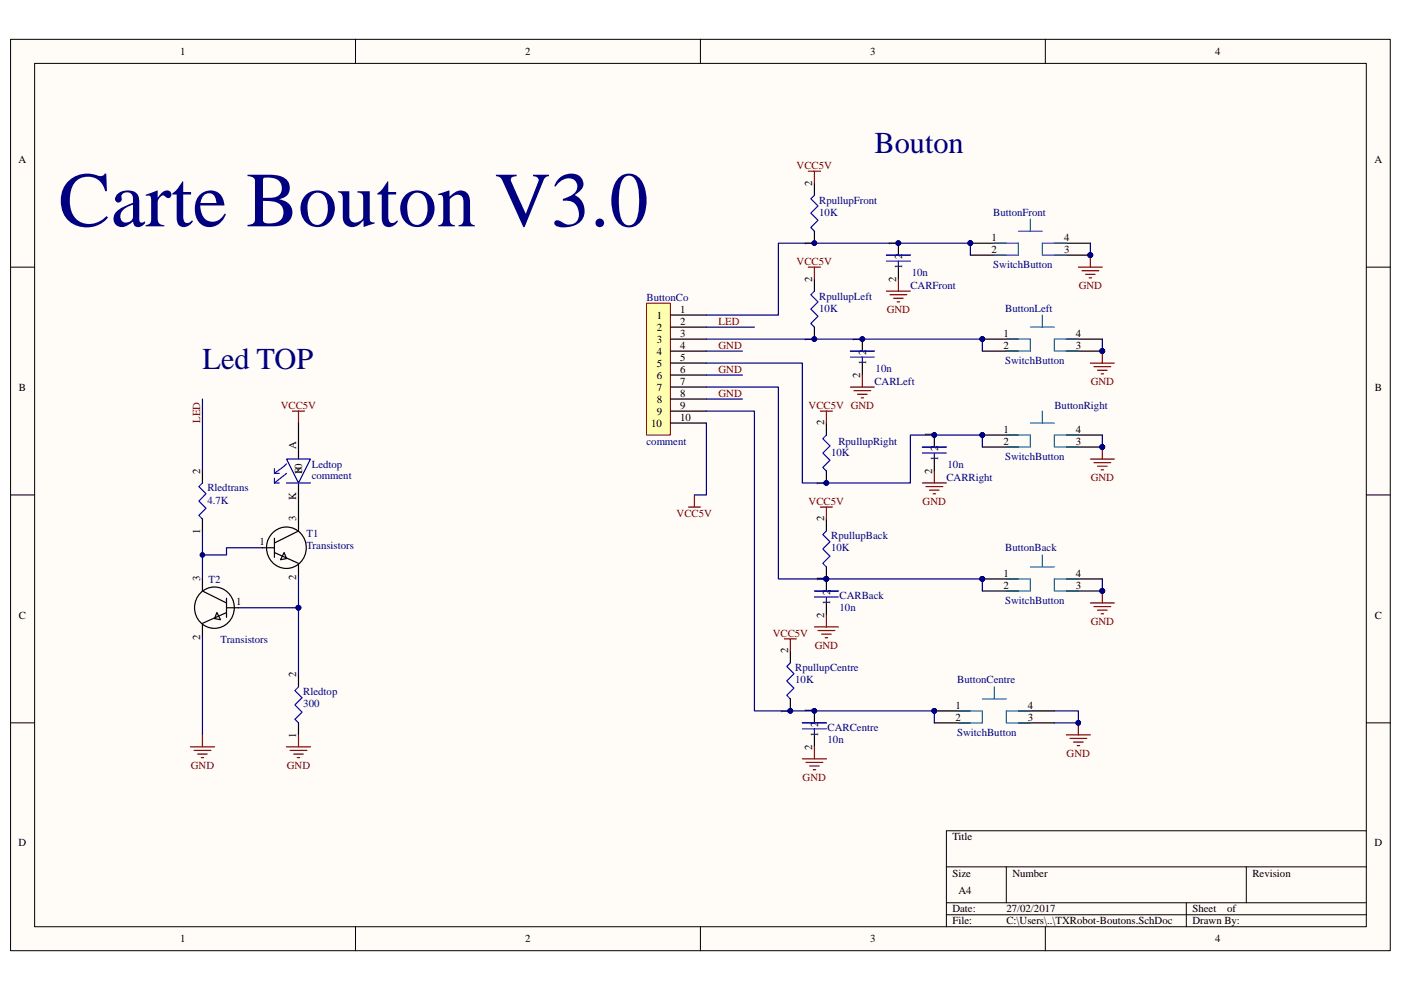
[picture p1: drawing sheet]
<svg xmlns="http://www.w3.org/2000/svg" width="297mm" height="210mm" viewBox="0 0 297 210" stroke-linecap="round" stroke-linejoin="round" font-family="sans-serif">
<path d="M2.3 8.4h292.5v193.2h-292.5z" fill="#fffcf8"/>
<path d="M2.2 8.3h292.6v193.3h-292.6z" fill="none" stroke="#000" stroke-width=".21"/>
<path d="M7.4 13.5h282.3v183h-282.3z" fill="#fffcf8"/>
<g fill="none" stroke="#000" stroke-width=".21">
<path d="M7.3 13.4h282.4v183.1h-282.4zM75.4 8.3v5.1M148.5 8.3v5.1M221.6 8.3v5.1M2.2 56.6h5.1M289.7 56.6h5.1M2.2 104.9h5.1M289.7 104.9h5.1M2.2 153.3h5.1M289.7 153.3h5.1M289.7 176.1h-89v20.4M75.4 196.5v5.1"/>
<path d="M148.5 196.5v5.1M200.7 183.8h89M200.7 191.4h89M200.7 194h89M213.4 183.8v7.6M221.6 196.5v5.1M251.5 191.4v5.1M264.2 183.8v7.6"/>
</g>
<path d="M137.1 64.3h5v27.9h-5z" fill="#ffffb0"/>
<path d="M137.1 64.3h5v27.9h-5z" fill="none" stroke="#800000" stroke-width=".21"/>
<path d="M205.7 51.6h7.7M142.1 66.8h7.7M142.1 69.4h7.7M142.1 71.9h7.7M142.1 74.4h7.7M142.1 77h7.7M142.1 79.5h7.7M142.1 82.1h7.7M142.1 84.6h7.7M142.1 87.2h7.7M142.1 89.7h7.7" fill="none" stroke="#000" stroke-width=".25"/>
<circle cx="205.7" cy="51.5" r=".5" fill="#000080"/>
<circle cx="205.7" cy="51.5" r=".5" fill="none" stroke="#000080" stroke-width=".21"/>
<path d="M205.7 54.1h7.7M223.5 54.1h7.7M223.5 51.6h7.7" fill="none" stroke="#000" stroke-width=".25"/>
<circle cx="231.2" cy="54.1" r=".5" fill="#000080"/>
<circle cx="231.2" cy="54.1" r=".5" fill="none" stroke="#000080" stroke-width=".21"/>
<path d="M210.8 51.6h5.1v2.5h-5.1M215.9 49h5.1M218.5 46.5v2.5M226.1 51.6h-5.1v2.5h5.1" fill="none" stroke="#0075ad" stroke-width=".25"/>
<circle cx="205.7" cy="51.5" r=".5" fill="#000080"/>
<circle cx="205.7" cy="51.5" r=".5" fill="none" stroke="#000080" stroke-width=".21"/>
<circle cx="231.2" cy="54.1" r=".5" fill="#000080"/>
<circle cx="231.2" cy="54.1" r=".5" fill="none" stroke="#000080" stroke-width=".21"/>
<path d="M208.3 71.9h7.6" fill="none" stroke="#000" stroke-width=".25"/>
<circle cx="208.3" cy="71.9" r=".5" fill="#000080"/>
<circle cx="208.3" cy="71.9" r=".5" fill="none" stroke="#000080" stroke-width=".21"/>
<path d="M208.3 74.4h7.6M226.1 74.4h7.6M226.1 71.9h7.6" fill="none" stroke="#000" stroke-width=".25"/>
<circle cx="233.7" cy="74.4" r=".5" fill="#000080"/>
<circle cx="233.7" cy="74.4" r=".5" fill="none" stroke="#000080" stroke-width=".21"/>
<path d="M213.4 71.9h5.1v2.5h-5.1M218.5 69.4h5M221 66.8v2.6M228.6 71.9h-5.1v2.5h5.1" fill="none" stroke="#0075ad" stroke-width=".25"/>
<circle cx="208.3" cy="71.9" r=".5" fill="#000080"/>
<circle cx="208.3" cy="71.9" r=".5" fill="none" stroke="#000080" stroke-width=".21"/>
<circle cx="233.7" cy="74.4" r=".5" fill="#000080"/>
<circle cx="233.7" cy="74.4" r=".5" fill="none" stroke="#000080" stroke-width=".21"/>
<path d="M208.3 92.2h7.6" fill="none" stroke="#000" stroke-width=".25"/>
<circle cx="208.3" cy="92.2" r=".5" fill="#000080"/>
<circle cx="208.3" cy="92.2" r=".5" fill="none" stroke="#000080" stroke-width=".21"/>
<path d="M208.3 94.8h7.6M226.1 94.8h7.6M226.1 92.2h7.6" fill="none" stroke="#000" stroke-width=".25"/>
<circle cx="233.7" cy="94.8" r=".5" fill="#000080"/>
<circle cx="233.7" cy="94.8" r=".5" fill="none" stroke="#000080" stroke-width=".21"/>
<path d="M213.4 92.2h5.1v2.6h-5.1M218.5 89.7h5M221 87.2v2.5M228.6 92.2h-5.1v2.6h5.1" fill="none" stroke="#0075ad" stroke-width=".25"/>
<circle cx="208.3" cy="92.2" r=".5" fill="#000080"/>
<circle cx="208.3" cy="92.2" r=".5" fill="none" stroke="#000080" stroke-width=".21"/>
<circle cx="233.7" cy="94.8" r=".5" fill="#000080"/>
<circle cx="233.7" cy="94.8" r=".5" fill="none" stroke="#000080" stroke-width=".21"/>
<path d="M208.3 122.7h7.6" fill="none" stroke="#000" stroke-width=".25"/>
<circle cx="208.3" cy="122.7" r=".5" fill="#000080"/>
<circle cx="208.3" cy="122.7" r=".5" fill="none" stroke="#000080" stroke-width=".21"/>
<path d="M208.3 125.3h7.6M226.1 125.3h7.6M226.1 122.7h7.6" fill="none" stroke="#000" stroke-width=".25"/>
<circle cx="233.7" cy="125.3" r=".5" fill="#000080"/>
<circle cx="233.7" cy="125.3" r=".5" fill="none" stroke="#000080" stroke-width=".21"/>
<path d="M221 117.7v2.5M213.4 122.7h5.1v2.6h-5.1M218.5 120.2h5M228.6 122.7h-5.1v2.6h5.1" fill="none" stroke="#0075ad" stroke-width=".25"/>
<circle cx="208.3" cy="122.7" r=".5" fill="#000080"/>
<circle cx="208.3" cy="122.7" r=".5" fill="none" stroke="#000080" stroke-width=".21"/>
<circle cx="233.7" cy="125.3" r=".5" fill="#000080"/>
<circle cx="233.7" cy="125.3" r=".5" fill="none" stroke="#000080" stroke-width=".21"/>
<path d="M205.7 54.1v-2.5h-40.7v15.2h-15.2" fill="none" stroke="#000080" stroke-width=".25"/>
<circle cx="205.7" cy="51.5" r=".5" fill="#000080"/>
<circle cx="205.7" cy="51.5" r=".5" fill="none" stroke="#000080" stroke-width=".21"/>
<path d="M172.7 38.8v2.6M172.7 49v2.6" fill="none" stroke="#000" stroke-width=".25"/>
<path d="M172.7 41.4l-.8 .7 1.5 1.6-1.5 1.5 1.5 1.5-1.5 1.5 .8 .8" fill="none" stroke="#00f" stroke-width=".25"/>
<circle cx="172.7" cy="51.5" r=".49" fill="#000080"/>
<circle cx="172.7" cy="51.5" r=".49" fill="none" stroke="#000080" stroke-width=".21"/>
<circle cx="172.7" cy="51.5" r=".49" fill="#000080"/>
<circle cx="172.7" cy="51.5" r=".49" fill="none" stroke="#000080" stroke-width=".21"/>
<path d="M172.7 59.2v2.5M172.7 69.4v2.5" fill="none" stroke="#000" stroke-width=".25"/>
<path d="M172.7 61.7l-.8 .8 1.5 1.5-1.5 1.5 1.5 1.6-1.5 1.5 .8 .8" fill="none" stroke="#00f" stroke-width=".25"/>
<circle cx="172.6" cy="71.9" r=".49" fill="#000080"/>
<circle cx="172.6" cy="71.9" r=".49" fill="none" stroke="#000080" stroke-width=".21"/>
<circle cx="172.6" cy="71.9" r=".49" fill="#000080"/>
<circle cx="172.6" cy="71.9" r=".49" fill="none" stroke="#000080" stroke-width=".21"/>
<path d="M175.2 89.7v2.5M175.2 99.9v2.5" fill="none" stroke="#000" stroke-width=".25"/>
<path d="M175.2 92.2l-.7 .8 1.5 1.5-1.5 1.6 1.5 1.5-1.5 1.5 .7 .8" fill="none" stroke="#00f" stroke-width=".25"/>
<circle cx="175.2" cy="102.4" r=".5" fill="#000080"/>
<circle cx="175.2" cy="102.4" r=".5" fill="none" stroke="#000080" stroke-width=".21"/>
<circle cx="175.2" cy="102.4" r=".5" fill="#000080"/>
<circle cx="175.2" cy="102.4" r=".5" fill="none" stroke="#000080" stroke-width=".21"/>
<path d="M175.2 110v2.6M175.2 120.2v2.5" fill="none" stroke="#000" stroke-width=".25"/>
<path d="M175.2 112.6l-.7 .7 1.5 1.6-1.5 1.5 1.5 1.5-1.5 1.5 .7 .8" fill="none" stroke="#00f" stroke-width=".25"/>
<circle cx="175.2" cy="122.7" r=".5" fill="#000080"/>
<circle cx="175.2" cy="122.7" r=".5" fill="none" stroke="#000080" stroke-width=".21"/>
<circle cx="175.2" cy="122.7" r=".5" fill="#000080"/>
<circle cx="175.2" cy="122.7" r=".5" fill="none" stroke="#000080" stroke-width=".21"/>
<path d="M171.4 36.3h2.5M172.7 36.3v2.5M171.4 56.6h2.5M172.7 56.6v2.6M173.9 87.2h2.6M175.2 87.2v2.5M173.9 107.5h2.6M175.2 107.5v2.5" fill="none" stroke="#800000" stroke-width=".25"/>
<path d="M175.2 122.7v2.6" fill="none" stroke="#000" stroke-width=".25"/>
<circle cx="175.2" cy="122.7" r=".5" fill="#000080"/>
<circle cx="175.2" cy="122.7" r=".5" fill="none" stroke="#000080" stroke-width=".21"/>
<path d="M175.2 127.8v2.6" fill="none" stroke="#000" stroke-width=".25"/>
<path d="M172.7 125.3h5.1M172.7 126.6h5.1M175.2 126.6v1.2" fill="none" stroke="#00f" stroke-width=".25"/>
<circle cx="175.2" cy="122.7" r=".5" fill="#000080"/>
<circle cx="175.2" cy="122.7" r=".5" fill="none" stroke="#000080" stroke-width=".21"/>
<path d="M172.7 132.9h5.1M173.4 133.7h3.6M174.2 134.5h2M175 135.2h.5M175.2 130.4v2.5M231.2 127.8h5.1M231.9 128.6h3.6M232.7 129.4h2M233.5 130.1h.5M233.7 125.3v2.5" fill="none" stroke="#800000" stroke-width=".25"/>
<circle cx="233.7" cy="125.3" r=".5" fill="#000080"/>
<circle cx="233.7" cy="125.3" r=".5" fill="none" stroke="#000080" stroke-width=".21"/>
<path d="M233.7 122.7v2.6" fill="none" stroke="#000080" stroke-width=".25"/>
<circle cx="233.7" cy="125.3" r=".5" fill="#000080"/>
<circle cx="233.7" cy="125.3" r=".5" fill="none" stroke="#000080" stroke-width=".21"/>
<path d="M149.8 77h20.3v25.4h22.9v-10.2h15.3v2.6" fill="none" stroke="#000080" stroke-width=".25"/>
<circle cx="208.3" cy="92.2" r=".5" fill="#000080"/>
<circle cx="208.3" cy="92.2" r=".5" fill="none" stroke="#000080" stroke-width=".21"/>
<path d="M198.1 92.2v2.6" fill="none" stroke="#000" stroke-width=".25"/>
<circle cx="198.1" cy="92.2" r=".49" fill="#000080"/>
<circle cx="198.1" cy="92.2" r=".49" fill="none" stroke="#000080" stroke-width=".21"/>
<path d="M198.1 97.3v2.6" fill="none" stroke="#000" stroke-width=".25"/>
<path d="M195.6 94.8h5.1M195.6 96.1h5.1M198.1 96.1v1.2" fill="none" stroke="#00f" stroke-width=".25"/>
<circle cx="198.1" cy="92.2" r=".49" fill="#000080"/>
<circle cx="198.1" cy="92.2" r=".49" fill="none" stroke="#000080" stroke-width=".21"/>
<path d="M198.1 99.9v2.5M195.6 102.4h5.1M196.3 103.2h3.6M197.1 103.9h2M197.8 104.7h.5" fill="none" stroke="#800000" stroke-width=".25"/>
<path d="M182.8 71.9v2.5" fill="none" stroke="#000" stroke-width=".25"/>
<circle cx="182.8" cy="71.9" r=".49" fill="#000080"/>
<circle cx="182.8" cy="71.9" r=".49" fill="none" stroke="#000080" stroke-width=".21"/>
<path d="M182.8 77v2.5" fill="none" stroke="#000" stroke-width=".25"/>
<path d="M180.3 74.4h5.1M180.3 75.7h5.1M182.8 75.7v1.3" fill="none" stroke="#00f" stroke-width=".25"/>
<circle cx="182.8" cy="71.9" r=".49" fill="#000080"/>
<circle cx="182.8" cy="71.9" r=".49" fill="none" stroke="#000080" stroke-width=".21"/>
<path d="M182.8 79.5v2.6M180.3 82.1h5.1M181.1 82.8h3.5M181.8 83.6h2.1M182.6 84.3h.5" fill="none" stroke="#800000" stroke-width=".25"/>
<path d="M149.8 71.9h58.5v2.5" fill="none" stroke="#000080" stroke-width=".25"/>
<circle cx="208.3" cy="71.9" r=".5" fill="#000080"/>
<circle cx="208.3" cy="71.9" r=".5" fill="none" stroke="#000080" stroke-width=".21"/>
<path d="M190.5 51.6v2.5" fill="none" stroke="#000" stroke-width=".25"/>
<circle cx="190.5" cy="51.5" r=".5" fill="#000080"/>
<circle cx="190.5" cy="51.5" r=".5" fill="none" stroke="#000080" stroke-width=".21"/>
<path d="M190.5 56.6v2.6" fill="none" stroke="#000" stroke-width=".25"/>
<path d="M187.9 54.1h5.1M187.9 55.4h5.1M190.5 55.4v1.2" fill="none" stroke="#00f" stroke-width=".25"/>
<circle cx="190.5" cy="51.5" r=".5" fill="#000080"/>
<circle cx="190.5" cy="51.5" r=".5" fill="none" stroke="#000080" stroke-width=".21"/>
<path d="M190.5 59.2v2.5M187.9 61.7h5.1M188.7 62.5h3.6M189.5 63.2h2M190.2 64h.5M231.2 97.3h5.1M231.9 98.1h3.6M232.7 98.8h2M233.5 99.6h.5M233.7 94.8v2.5" fill="none" stroke="#800000" stroke-width=".25"/>
<circle cx="233.7" cy="94.8" r=".5" fill="#000080"/>
<circle cx="233.7" cy="94.8" r=".5" fill="none" stroke="#000080" stroke-width=".21"/>
<path d="M231.2 77h5.1M231.9 77.7h3.6M232.7 78.5h2M233.5 79.3h.5M233.7 74.4v2.6" fill="none" stroke="#800000" stroke-width=".25"/>
<circle cx="233.7" cy="74.4" r=".5" fill="#000080"/>
<circle cx="233.7" cy="74.4" r=".5" fill="none" stroke="#000080" stroke-width=".21"/>
<path d="M228.6 56.6h5.1M229.4 57.4h3.6M230.2 58.2h2M230.9 58.9h.5M231.2 54.1v2.5" fill="none" stroke="#800000" stroke-width=".25"/>
<circle cx="231.2" cy="54.1" r=".5" fill="#000080"/>
<circle cx="231.2" cy="54.1" r=".5" fill="none" stroke="#000080" stroke-width=".21"/>
<path d="M231.2 51.6v2.5" fill="none" stroke="#000080" stroke-width=".25"/>
<circle cx="231.2" cy="54.1" r=".5" fill="#000080"/>
<circle cx="231.2" cy="54.1" r=".5" fill="none" stroke="#000080" stroke-width=".21"/>
<path d="M233.7 71.9v2.5" fill="none" stroke="#000080" stroke-width=".25"/>
<circle cx="233.7" cy="74.4" r=".5" fill="#000080"/>
<circle cx="233.7" cy="74.4" r=".5" fill="none" stroke="#000080" stroke-width=".21"/>
<path d="M233.7 92.2v2.6" fill="none" stroke="#000080" stroke-width=".25"/>
<circle cx="233.7" cy="94.8" r=".5" fill="#000080"/>
<circle cx="233.7" cy="94.8" r=".5" fill="none" stroke="#000080" stroke-width=".21"/>
<path d="M146 107.5h2.5M147.2 104.9v2.6" fill="none" stroke="#800000" stroke-width=".25"/>
<path d="M149.8 89.7v15.2h-2.6" fill="none" stroke="#000080" stroke-width=".25"/>
<path d="M167.6 138v2.5M167.6 148.2v2.5" fill="none" stroke="#000" stroke-width=".25"/>
<path d="M167.6 140.5l-.8 .8 1.5 1.5-1.5 1.6 1.5 1.5-1.5 1.5 .8 .8" fill="none" stroke="#00f" stroke-width=".25"/>
<circle cx="167.6" cy="150.7" r=".49" fill="#000080"/>
<circle cx="167.6" cy="150.7" r=".49" fill="none" stroke="#000080" stroke-width=".21"/>
<circle cx="167.6" cy="150.7" r=".49" fill="#000080"/>
<circle cx="167.6" cy="150.7" r=".49" fill="none" stroke="#000080" stroke-width=".21"/>
<path d="M166.3 135.5h2.5M167.6 135.5v2.5" fill="none" stroke="#800000" stroke-width=".25"/>
<path d="M172.7 150.7v2.6" fill="none" stroke="#000" stroke-width=".25"/>
<circle cx="172.6" cy="150.7" r=".49" fill="#000080"/>
<circle cx="172.6" cy="150.7" r=".49" fill="none" stroke="#000080" stroke-width=".21"/>
<path d="M172.7 155.8v2.5" fill="none" stroke="#000" stroke-width=".25"/>
<path d="M170.1 153.3h5.1M170.1 154.5h5.1M172.7 154.5v1.3" fill="none" stroke="#00f" stroke-width=".25"/>
<circle cx="172.6" cy="150.7" r=".49" fill="#000080"/>
<circle cx="172.6" cy="150.7" r=".49" fill="none" stroke="#000080" stroke-width=".21"/>
<path d="M172.7 158.3v2.6M170.1 160.9h5.1M170.9 161.6h3.6M171.7 162.4h2M172.4 163.2h.5" fill="none" stroke="#800000" stroke-width=".25"/>
<path d="M198.1 150.7h7.6" fill="none" stroke="#000" stroke-width=".25"/>
<circle cx="198.1" cy="150.7" r=".49" fill="#000080"/>
<circle cx="198.1" cy="150.7" r=".49" fill="none" stroke="#000080" stroke-width=".21"/>
<path d="M198.1 153.3h7.6M215.9 153.3h7.6M215.9 150.7h7.6" fill="none" stroke="#000" stroke-width=".25"/>
<path d="M203.2 150.7h5.1v2.6h-5.1M208.3 148.2h5.1M210.8 145.6v2.6M218.5 150.7h-5.1v2.6h5.1" fill="none" stroke="#0075ad" stroke-width=".25"/>
<circle cx="198.1" cy="150.7" r=".49" fill="#000080"/>
<circle cx="198.1" cy="150.7" r=".49" fill="none" stroke="#000080" stroke-width=".21"/>
<path d="M223.5 150.7h5.1v2.6h-5.1" fill="none" stroke="#000080" stroke-width=".25"/>
<circle cx="228.6" cy="153.3" r=".49" fill="#000080"/>
<circle cx="228.6" cy="153.3" r=".49" fill="none" stroke="#000080" stroke-width=".21"/>
<path d="M226.1 155.8h5.1M226.8 156.6h3.6M227.6 157.3h2.1M228.4 158.1h.5M228.6 153.3v2.5" fill="none" stroke="#800000" stroke-width=".25"/>
<circle cx="228.6" cy="153.3" r=".49" fill="#000080"/>
<circle cx="228.6" cy="153.3" r=".49" fill="none" stroke="#000080" stroke-width=".21"/>
<path d="M149.8 87.2h10.2v63.5h38.1v2.6" fill="none" stroke="#000080" stroke-width=".25"/>
<circle cx="198.1" cy="150.7" r=".49" fill="#000080"/>
<circle cx="198.1" cy="150.7" r=".49" fill="none" stroke="#000080" stroke-width=".21"/>
<path d="M149.8 69.4h10.2M149.8 74.4h7.6M149.8 79.5h7.6M42.9 84.6v15.3M149.8 84.6h7.6M42.9 112.6v10.1M55.6 116.1h-7.6v1.6h-5.1" fill="none" stroke="#000080" stroke-width=".25"/>
<path d="M62 87.2h2.6M63.3 87.2v2.5M60.7 158.3h5.1M61.5 159.1h3.6M62.3 159.9h2M63.3 155.8v2.5M63 160.6h.5" fill="none" stroke="#800000" stroke-width=".25"/>
<g fill="none" stroke="#000" stroke-width=".25">
<path d="M42.9 99.9v2.5M63.3 89.7v7.6M42.9 110v2.6M55.6 116.1h2.6M56.7 114.7a4.2 4.2 0 0 1 5.6-2.7 4.2 4.2 0 0 1 2.4 5.7 4.2 4.2 0 0 1-5.5 2.5 4.2 4.2 0 0 1-2.5-5.4M58.2 114.1v4.1M58.2 117.2l5.1 2.2M60.2 117.2l.5 1.2-1.2 .3zM63.3 102.4v10.2l-5.1 2.5M63.3 119.7v2.5M42.9 122.7v2.6l5.1 2.5M42.9 132.4v2.6"/>
<path d="M46 129.9l.8 1.5-1.3-.3zM48 128.9h2.6M48 126.8v4.1M48 129.9l-5.1 2.3M49.4 127.4a4.2 4.2 0 0 0-5.5-2.7 4.2 4.2 0 0 0-2.4 5.7 4.2 4.2 0 0 0 5.4 2.5 4.2 4.2 0 0 0 2.6-5.4M63.3 143.1v2.5M63.3 153.3v2.5"/>
</g>
<path d="M58.2 99.4v1M60.7 97.3h5.1l-2.5 5.1zM60.7 98.3l-2.5 2.1M42.9 102.4l-.7 .8 1.5 1.5-1.5 1.5 1.5 1.6-1.5 1.5 .7 .7M58.2 102.4h1M58.2 101.4v1M58.2 100.4h1M60.7 102.4h5.1M60.7 100.4l-2.5 2M63.3 145.6l-.8 .8 1.5 1.5-1.5 1.6 1.5 1.5-1.5 1.5 .8 .8" fill="none" stroke="#00f" stroke-width=".25"/>
<circle cx="42.9" cy="117.7" r=".49" fill="#000080"/>
<circle cx="42.9" cy="117.7" r=".49" fill="none" stroke="#000080" stroke-width=".21"/>
<path d="M63.3 128.9v14.2" fill="none" stroke="#000080" stroke-width=".25"/>
<circle cx="63.3" cy="128.8" r=".5" fill="#000080"/>
<circle cx="63.3" cy="128.8" r=".5" fill="none" stroke="#000080" stroke-width=".21"/>
<path d="M63.3 122.2v6.7" fill="none" stroke="#000080" stroke-width=".25"/>
<circle cx="63.3" cy="128.8" r=".5" fill="#000080"/>
<circle cx="63.3" cy="128.8" r=".5" fill="none" stroke="#000080" stroke-width=".21"/>
<path d="M50.6 128.9h12.7" fill="none" stroke="#000080" stroke-width=".25"/>
<circle cx="63.3" cy="128.8" r=".5" fill="#000080"/>
<circle cx="63.3" cy="128.8" r=".5" fill="none" stroke="#000080" stroke-width=".21"/>
<path d="M149.8 82.1h15.2v40.6h43.3M42.9 135v20.8" fill="none" stroke="#000080" stroke-width=".25"/>
<path d="M40.4 158.3h5.1M41.1 159.1h3.6M41.9 159.9h2M42.9 155.8v2.5M42.7 160.6h.5" fill="none" stroke="#800000" stroke-width=".25"/>
<circle cx="208.3" cy="122.7" r=".5" fill="#000080"/>
<circle cx="208.3" cy="122.7" r=".5" fill="none" stroke="#000080" stroke-width=".21"/>
<path d="M208.3 122.7v2.6" fill="none" stroke="#000080" stroke-width=".25"/>
<circle cx="208.3" cy="122.7" r=".5" fill="#000080"/>
<circle cx="208.3" cy="122.7" r=".5" fill="none" stroke="#000080" stroke-width=".21"/>
<text font-size="16.5" fill="#000080" x="12.4" y="48">Carte Bouton V3.0</text>
<g font-size="6.4" fill="#000080">
<text x="185.4" y="32.4">Bouton</text>
<text x="42.9" y="78.1">Led TOP</text>
</g>
<g font-size="2.3">
<text x="38.2" y="11.7">1</text>
<text x="111.4" y="11.7">2</text>
<text x="184.5" y="11.7">3</text>
<text x="257.6" y="11.7">4</text>
<text x="4" y="34.5">A</text>
<text x="291.4" y="34.5">A</text>
<text x="172.2" y="39.3" transform="rotate(-90 172.2 39.3)">2</text>
<text x="172.2" y="52.2" transform="rotate(-90 172.2 52.2)">1</text>
<text x="190" y="52.1" transform="rotate(-90 190 52.1)">1</text>
<text x="210.2" y="51.1">1</text>
<text x="210.2" y="53.6">2</text>
<text x="225.6" y="51.1">4</text>
<text x="225.6" y="53.6">3</text>
<text x="172.2" y="59.7" transform="rotate(-90 172.2 59.7)">2</text>
<text x="190" y="59.8" transform="rotate(-90 190 59.8)">2</text>
<text x="191.3" y="57" transform="rotate(-90 191.3 57)">1</text>
<text x="191.3" y="54.9" transform="rotate(-90 191.3 54.9)">2</text>
<text x="139.2" y="67.6">1</text>
<text x="139.2" y="70.1">2</text>
<text x="144.2" y="66.3">1</text>
<text x="144.2" y="68.9">2</text>
<text x="144.2" y="71.4">3</text>
<text x="212.7" y="71.4">1</text>
<text x="228.1" y="71.4">4</text>
<text x="139.2" y="72.7">3</text>
<text x="139.2" y="75.2">4</text>
<text x="139.2" y="77.8">5</text>
<text x="144.2" y="74">4</text>
<text x="144.2" y="76.5">5</text>
<text x="172.2" y="72.5" transform="rotate(-90 172.2 72.5)">1</text>
<text x="182.3" y="72.4" transform="rotate(-90 182.3 72.4)">1</text>
<text x="183.6" y="77.4" transform="rotate(-90 183.6 77.4)">1</text>
<text x="183.6" y="75.2" transform="rotate(-90 183.6 75.2)">2</text>
<text x="212.7" y="74">2</text>
<text x="228.1" y="74">3</text>
<text x="4" y="82.8">B</text>
<text x="139.2" y="80.3">6</text>
<text x="139.2" y="82.8">7</text>
<text x="144.2" y="79">6</text>
<text x="144.2" y="81.6">7</text>
<text x="182.3" y="80.2" transform="rotate(-90 182.3 80.2)">2</text>
<text x="291.5" y="82.8">B</text>
<text x="139.2" y="85.4">8</text>
<text x="139.2" y="87.9">9</text>
<text x="144.2" y="84.1">8</text>
<text x="144.2" y="86.7">9</text>
<text x="144.2" y="89.2">10</text>
<text x="62.8" y="95.3" transform="rotate(-90 62.8 95.3)">A</text>
<text x="138.1" y="90.5">10</text>
<text x="174.7" y="90.2" transform="rotate(-90 174.7 90.2)">2</text>
<text x="197.6" y="92.8" transform="rotate(-90 197.6 92.8)">1</text>
<text x="198.9" y="95.5" transform="rotate(-90 198.9 95.5)">2</text>
<text x="212.7" y="91.8">1</text>
<text x="212.7" y="94.3">2</text>
<text x="228.1" y="91.8">4</text>
<text x="228.1" y="94.3">3</text>
<text x="42.4" y="100.4" transform="rotate(-90 42.4 100.4)">2</text>
<text x="64.1" y="100.6" transform="rotate(-90 64.1 100.6)">10</text>
<text x="64.1" y="100.3" transform="rotate(-90 64.1 100.3)">8</text>
<text x="197.6" y="100.5" transform="rotate(-90 197.6 100.5)">2</text>
<text x="198.9" y="97.7" transform="rotate(-90 198.9 97.7)">1</text>
<text x="62.8" y="106.1" transform="rotate(-90 62.8 106.1)">K</text>
<text x="174.7" y="103.1" transform="rotate(-90 174.7 103.1)">1</text>
<text x="42.4" y="113.2" transform="rotate(-90 42.4 113.2)">1</text>
<text x="62.8" y="110.6" transform="rotate(-90 62.8 110.6)">3</text>
<text x="174.7" y="110.6" transform="rotate(-90 174.7 110.6)">2</text>
<text x="55" y="115.7">1</text>
<text x="42.4" y="123.3" transform="rotate(-90 42.4 123.3)">3</text>
<text x="62.8" y="122.9" transform="rotate(-90 62.8 122.9)">2</text>
<text x="174.7" y="123.4" transform="rotate(-90 174.7 123.4)">1</text>
<text x="212.7" y="122.3">1</text>
<text x="212.7" y="124.8">2</text>
<text x="228.1" y="122.3">4</text>
<text x="228.1" y="124.8">3</text>
<text x="4" y="131.2">C</text>
<text x="50.1" y="128.4">1</text>
<text x="174.7" y="131" transform="rotate(-90 174.7 131)">2</text>
<text x="176" y="128.2" transform="rotate(-90 176 128.2)">1</text>
<text x="176" y="126.1" transform="rotate(-90 176 126.1)">2</text>
<text x="291.5" y="131.2">C</text>
<text x="42.4" y="135.6" transform="rotate(-90 42.4 135.6)">2</text>
<text x="62.8" y="143.6" transform="rotate(-90 62.8 143.6)">2</text>
<text x="167.1" y="138.5" transform="rotate(-90 167.1 138.5)">2</text>
<text x="167.1" y="151.4" transform="rotate(-90 167.1 151.4)">1</text>
<text x="172.2" y="151.2" transform="rotate(-90 172.2 151.2)">1</text>
<text x="173.5" y="154.1" transform="rotate(-90 173.5 154.1)">2</text>
<text x="202.6" y="150.2">1</text>
<text x="202.6" y="152.8">2</text>
<text x="218" y="150.2">4</text>
<text x="218" y="152.8">3</text>
<text x="62.8" y="156.5" transform="rotate(-90 62.8 156.5)">1</text>
<text x="172.2" y="159" transform="rotate(-90 172.2 159)">2</text>
<text x="173.5" y="156.2" transform="rotate(-90 173.5 156.2)">1</text>
<text x="4" y="179.5">D</text>
<text x="201.9" y="178.2">Title</text>
<text x="291.4" y="179.5">D</text>
<text x="201.9" y="185.8">Size</text>
<text x="214.6" y="185.8">Number</text>
<text x="265.5" y="185.8">Revision</text>
<text x="203.2" y="189.7">A4</text>
<text x="201.9" y="193.5">Date:</text>
<text x="201.9" y="196">File:</text>
<text x="213.4" y="196">C:\Users\..\TXRobot-Boutons.SchDoc</text>
<text x="213.4" y="193.5">27/02/2017</text>
<text x="252.8" y="193.5">Sheet</text>
<text x="252.8" y="196">Drawn By:</text>
<text x="260.2" y="193.5">of</text>
<text x="38.2" y="199.8">1</text>
<text x="111.4" y="199.8">2</text>
<text x="184.5" y="199.8">3</text>
<text x="257.6" y="199.8">4</text>
</g>
<g font-size="2.3" fill="#800000">
<text x="168.9" y="35.8">VCC5V</text>
<text x="168.9" y="56.2">VCC5V</text>
<text x="228.7" y="61.2">GND</text>
<text x="152.3" y="68.9">LED</text>
<text x="188" y="66.3">GND</text>
<text x="152.3" y="74">GND</text>
<text x="152.3" y="79">GND</text>
<text x="231.2" y="81.6">GND</text>
<text x="42.4" y="89.7" transform="rotate(-90 42.4 89.7)">LED</text>
<text x="59.5" y="86.7">VCC5V</text>
<text x="152.3" y="84.1">GND</text>
<text x="171.4" y="86.7">VCC5V GND</text>
<text x="231.2" y="101.9">GND</text>
<text x="171.4" y="107">VCC5V</text>
<text x="195.6" y="107">GND</text>
<text x="143.5" y="109.6">VCC5V</text>
<text x="163.8" y="135">VCC5V</text>
<text x="172.7" y="137.5">GND</text>
<text x="231.2" y="132.4">GND</text>
<text x="226.1" y="160.4">GND</text>
<text x="40.4" y="163">GND</text>
<text x="60.8" y="163">GND</text>
<text x="170.2" y="165.5">GND</text>
</g>
<g font-size="2.3" fill="#000080">
<text x="173.7" y="45.7">10K</text>
<text x="173.7" y="43.2">RpullupFront</text>
<text x="210.6" y="45.7">ButtonFront</text>
<text x="193.3" y="58.4">10n</text>
<text x="210.6" y="56.9">SwitchButton</text>
<text x="137.1" y="63.8">ButtonCo</text>
<text x="173.7" y="63.5">RpullupLeft</text>
<text x="193" y="61.2">CARFront</text>
<text x="173.7" y="66.1">10K</text>
<text x="213.1" y="66.1">ButtonLeft</text>
<text x="213.1" y="77.3">SwitchButton</text>
<text x="185.4" y="81.6">CARLeft</text>
<text x="185.6" y="78.8">10n</text>
<text x="223.6" y="86.7">ButtonRight</text>
<text x="137.1" y="94.3">comment</text>
<text x="177.8" y="94.3">RpullupRight</text>
<text x="66.1" y="99.1">Ledtop</text>
<text x="66.1" y="101.7">comment</text>
<text x="176.2" y="96.6">10K</text>
<text x="200.7" y="101.9">CARRight</text>
<text x="200.9" y="99.1">10n</text>
<text x="213.1" y="97.6">SwitchButton</text>
<text x="44" y="106.8">4.7K</text>
<text x="44" y="104.2">Rledtrans</text>
<text x="65" y="113.8">T1</text>
<text x="65" y="116.4">Transistors</text>
<text x="176.2" y="116.9">10K</text>
<text x="176.2" y="114.4">RpullupBack</text>
<text x="213.1" y="116.9">ButtonBack</text>
<text x="44.2" y="123.5">T2</text>
<text x="178" y="129.6">10n</text>
<text x="178" y="127.1">CARBack</text>
<text x="213.1" y="128.1">SwitchButton</text>
<text x="46.8" y="136.3">Transistors</text>
<text x="168.6" y="142.3">RpullupCentre</text>
<text x="64.3" y="150">300</text>
<text x="64.3" y="147.4">Rledtop</text>
<text x="168.6" y="144.9">10K</text>
<text x="202.9" y="144.9">ButtonCentre</text>
<text x="175.5" y="155.1">CARCentre</text>
<text x="175.5" y="157.6">10n</text>
<text x="202.9" y="156.1">SwitchButton</text>
</g>
</svg>
